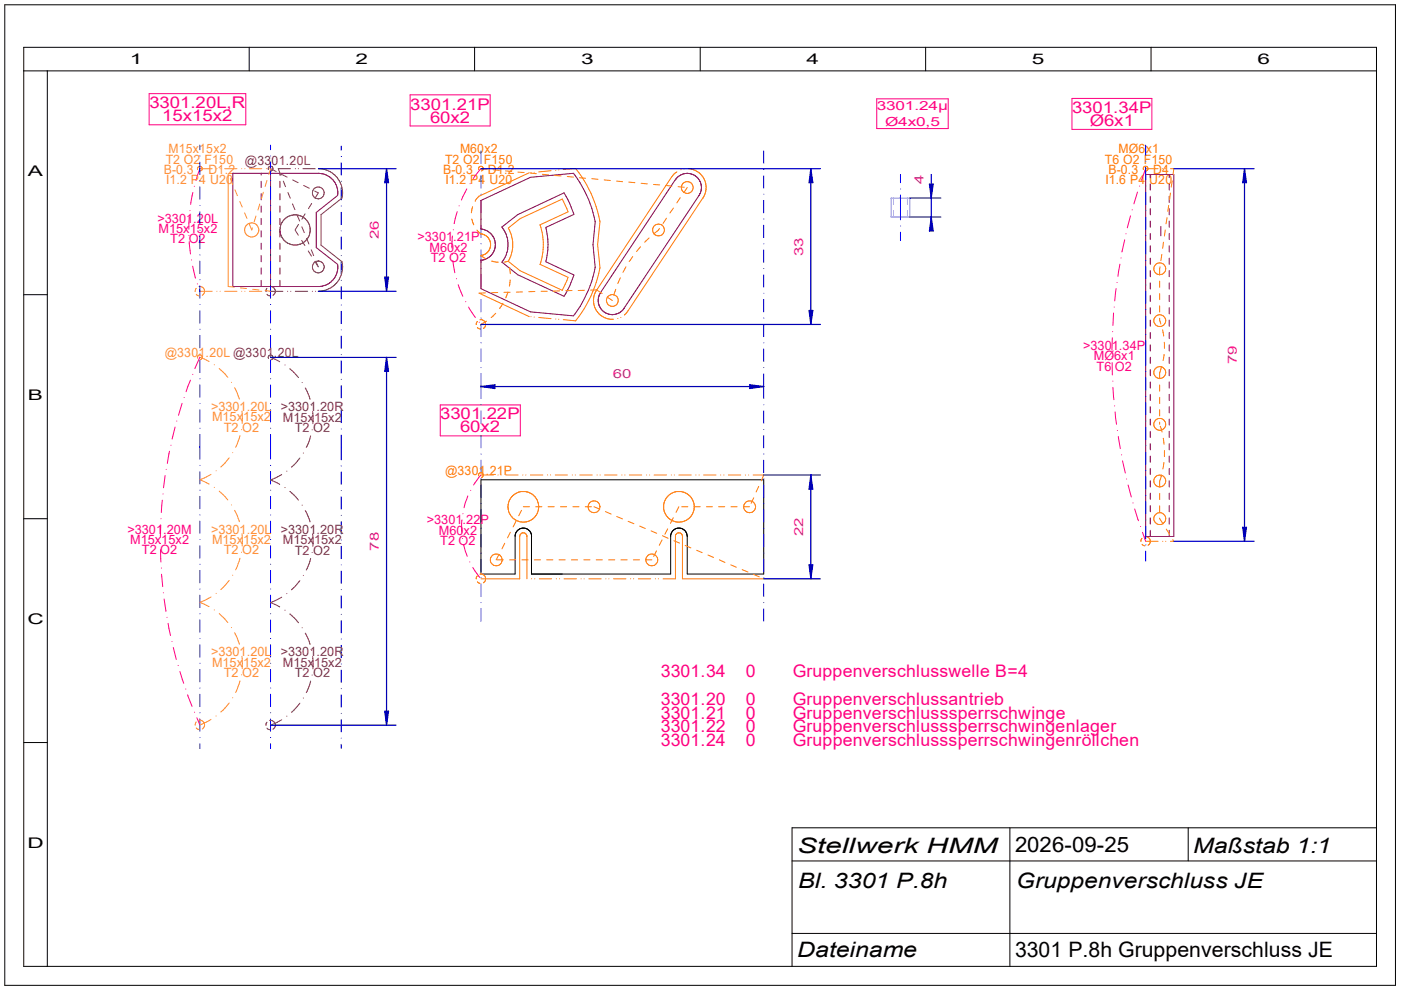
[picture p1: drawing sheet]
<svg xmlns="http://www.w3.org/2000/svg" width="297mm" height="210mm" viewBox="0 0 297 210" stroke-linecap="round" stroke-linejoin="round" font-family="sans-serif">
<g fill="none" stroke="#000" stroke-width=".21">
<path d="M1 1h294.9v207.9h-294.9zM5 10h286.8v194.9h-286.8zM5 15h286.8M10 15v189.9M52.8 10v5M100.6 10v5M148.5 10v5M196.3 10v5M244 10v5M5 62.5h5M5 110h5M110.4 112.1h.1"/>
<path d="M111.5 112.1h.1M112.6 113h.1M112.6 113.1v.1M112.7 113.7h.1M144.7 112.1l-1-.1a1.86 1.86 0 0 0-1.3 1l-.2 .5v8.2h-29.5v-8.3l-.1-.4M144.7 112.1l.1 .1M144.8 112.2a1.68 1.68 0 0 1 .9 1.5v8h16.2v-20h-59.9v20h7.2v-8.2a1.92 1.92 0 0 1 1.5-1.5h.5a2.07 2.07 0 0 1 1.4 1M145.5 113h.1M145.7 113.7h.1M5 157.4h5M214.1 175.5v29.4M251.9 175.5v7"/>
<path d="M291.8 175.5h-123.9v29.4M167.9 182.5h123.9M167.9 197.9h123.9"/>
</g>
<g fill="none" stroke="#804040" stroke-width=".21">
<path d="M56.9 35.9v-.1a.59 .59 0 0 1 .6-.5 .5 .5 0 0 1 .4 .5 .5 .5 0 0 1-.5 .4M57.4 35.8l1.1 .6M59 35.8h2.6M59.1 35.9l.5 1.3M59.7 37l1.2 .5M60.1 38.4l.4 1.2M62.1 38.1l1.1 .6M62.6 35.8h.1M63.2 35.8h.1M64.2 35.8h2.6M64.4 39.3l1.2 .6M67.5 35.8a5 5 0 0 1 4.4 2.4l.5 1.1 .2 1-.1 1.7-4.4 3.5v6.5l4.4 3.5a5.3 5.3 0 0 1-1.1 4.4l-1.4 1.2-.9 .4-1.6 .3"/>
<path d="M61 40.8l.5 1.2M62 43.2l.5 1.2M62.6 48.8l.6 1.1M63 45.7l.5 1.2M63.3 47.6l-.7 1.1M64 51l.6 1.1M64 48.1l.5 1.2M64.7 45.3l-.7 1.2M65 50.5l.5 1.2M65.4 53.2l.6 1.1M66 53l.5 1.2M66.1 43.1l-.7 1.1"/>
<path d="M66.7 40.5l.8 .4-.7 1.1M66.8 55.4l.6 1.1M67 55.4l.5 1.2M67.5 42.2h.1M67.5 55.3h.1M56.6 61.1l-.2 .7M56.6 62.4l.6 .3M56.9 75.6v.1M56.9 75.9l.1-.4a.5 .5 0 0 1 .8 0 .5 .5 0 0 1-.4 .8M57.2 60.7a1 1 0 0 1 1.1 .7 1 1 0 0 1-.4 1.2M57.4 61.8h2.6M57.4 75.8l1.9 .9"/>
<path d="M60.4 77.4h.1M61 61.8h.1M61.5 78.2l1.8 1.9M61.6 61.8h.1M62.6 61.8h2.6M66.2 61.8h.1M66.9 61.8h.1M60.8 99.9h.1M63.6 97.1l-1.8 2M64 81.1h.1M64.3 96.1h.1M64.7 82.3l1 2.4"/>
<path d="M65.9 92.4l-1 2.5M66.1 85.9h.1M66.2 91.1h.1M66.3 87.2v2.6M59.7 100.6l-2.3 1.2 1.9 .9M60.4 103.4h.1M61.5 104.2h.1M61.5 104.2l1.8 1.8M64 107.1h.1M64.7 108.2l1 2.5M65.9 118.4l-1 2.5M66.1 111.9h.1"/>
<path d="M66.2 117.1h.1M66.3 113.2v2.6M59.7 126.6l-2.3 1.2 1.9 .9M60.4 129.4h.1M60.8 125.9h.1M61.5 130.2l1.8 1.8M63.6 123.1l-1.8 2M64 133.1h.1M64.3 122h.1M64.7 134.2l1 2.5M66.1 137.9h.1M66.3 139.2v2.6"/>
<path d="M56.6 153.1l-.2 .7M56.6 154.4l.6 .3M57.2 152.8a.98 .98 0 0 1 1.1 .6 .98 .98 0 0 1-.4 1.2M59.7 152.6l-2.3 1.2M60.8 151.8h.1M63.6 149.1l-1.8 1.9M64.3 148h.1M65.9 144.4l-1 2.5M66.2 143.1h.1"/>
<circle cx="62.6" cy="48.7" r="3.2"/>
<circle cx="67.5" cy="40.9" r="1.25"/>
<circle cx="67.5" cy="56.6" r="1.25"/>
</g>
<g fill="none" stroke="#ff0080" stroke-width=".21">
<path d="M31.6 19.9h20.5v6.6h-20.5zM41.2 39.5h.1M42.4 35.8l-.8 2.5M86.9 20.1h17v6.6h-17zM99.6 38.9h.1M102 35.8l-1.6 2M185.9 21h15.1v6.3h-15.1zM227.3 20.9h16.9v6.5h-16.9zM241.6 39.5h.1M242.9 35.8l-.9 2.4M40 49.9h.1M40.1 46l-.1 2.6"/>
<path d="M40.1 51.2l.3 2.6M40.3 44.7h.1M40.6 55.1h.1M40.8 56.4l.6 2.6M40.9 40.8l-.5 2.5M95.9 53.9h.1M95.9 50l-.1 2.6M96 55.2l.4 2.6M96.1 48.7h.1M96.8 59.1h.1M96.9 44.9l-.6 2.5M97.3 43.6h.1"/>
<path d="M99 40l-1.2 2.4M236.8 59.9h.1M237.4 56l-.4 2.6M237.7 54.7h.1M238.5 50.8l-.6 2.6M238.7 49.6h.1M239.7 45.8l-.7 2.5M240 44.5h.1M241.2 40.7l-.8 2.5M40.8 79.4h.1M41.8 60.2h.1M42.3 61.5l.1 .3"/>
<path d="M42.4 75.7l-1.1 2.4M97.2 60.4l.9 2.4M98.7 64h.1M99.4 65.1l1.4 2.2M101.6 68.3h.1M235.8 75.6h.1M235.8 76.9v2.6M235.8 71.6v2.7M235.9 70.3h.1M236.1 66.4l-.1 2.6M236.2 65.1h.1M236.6 61.2l-.3 2.6"/>
<path d="M35.2 99.5h.1M35.9 95.7l-.4 2.6M36.2 94.4h.1M37.1 90.6l-.6 2.5M37.5 89.3h.1M38.6 85.5l-.8 2.6M39 84.3h.1M40.4 80.6l-.9 2.5M93.3 85.9h17v6.5h-17zM235.9 80.8h.1M236 82.1l.2 2.7M236.3 86.1h.1"/>
<path d="M236.4 87.3l.3 2.7M236.9 91.3h.1M237.1 92.5l.4 2.6M237.8 96.4h.1M238 97.7l.6 2.6M34 115.2h.1M34 116.5l.1 2.7M34.1 111.3l-.1 2.6M34.1 110h.1M34.4 106l-.2 2.7M34.5 104.7h.1M35 100.8l-.3 2.6"/>
<path d="M98 110.2l-.1 2.7M98 114.2h.1M98.1 108.9h.1M98.3 115.4l.8 2.5M99.2 105.2l-.8 2.5M99.6 119.1v.1M99.8 104h.1M102 100.7l-1.6 2.1M238.8 101.6h.1M239.2 102.8l.7 2.6M240.2 106.6h.1M240.6 107.9l.8 2.5"/>
<path d="M241.8 111.6h.1M242.2 112.9l.7 1.9M34.2 120.4h.1M34.2 121.8l.3 2.6M34.6 125.7h.1M34.8 127l.4 2.6M35.4 130.9h.1M35.6 132.2l.5 2.5M36.4 136h.1M36.7 137.3l.7 2.5M100.2 120.3l1.5 2.1M37.8 141.1h.1"/>
<path d="M38.1 142.4l.8 2.5M39.4 146.1h.1M39.8 147.3l.9 2.5M41.2 151h.1M41.7 152.2l.7 1.5"/>
</g>
<g fill="none" stroke="#ff8040" stroke-width=".21">
<path d="M41.9 35.9v-.2l.2-.4h.5a.5 .5 0 0 1 .3 .5 .5 .5 0 0 1-.4 .4M42.4 35.8h2.6M46 35.8h.1M46.6 35.8h.1M47.6 35.8h2.6M48.4 36.7v24l1.3 .2M48.8 37.8l.5 1.3M51.2 35.8h.1M51.9 35.8h.1M52.9 35.8h2.6M56.5 35.8h.1M56.6 38.3l-.4 1.2"/>
<path d="M57.1 35.8h.1M57.4 35.8l-.4 1.2M49.8 40.3l.5 1.2M50.8 42.7l.5 1.2M51.9 45.1l.5 1.2M52.9 47.5l.5 1.3 .1-.5M54.3 45.8l-.4 1.2M54.9 48.8h.1M55.1 43.3l-.4 1.2M55.8 40.8l-.3 1.2M41.6 61.1l-.2 .7M41.6 62.4l.6 .3"/>
<path d="M41.9 75.9a.51 .51 0 0 1 .4-.7 .51 .51 0 0 1 .6 .4 .51 .51 0 0 1-.4 .6M41.9 75.9h.1M42.2 60.7a1 1 0 0 1 1.1 .7 1 1 0 0 1-.4 1.2M42.4 61.8h2.6M42.4 75.7l1.9 .9M42.5 76.2h.1M42.8 75.5v.1M42.8 75.9h.1M45.4 77.3h.1M46 61.8h.1M46.5 78.1l1.8 1.9M46.6 61.8h.1"/>
<path d="M47.6 61.8h2.6M51 61l1.3 .2M51.2 61.8h.1M51.9 61.8h.1M52.9 61.8h2.6M53.6 61.3l1.3 .2M56.2 61.6l1.2 .2M56.5 61.8h.1M57.1 61.8h.1M45.8 99.8h.1M48.6 97.1l-1.8 1.9M49.1 81.1h.1"/>
<path d="M49.3 96h.1M49.7 82.2l1.1 2.4M50.9 92.4l-.9 2.4M51.1 85.9h.1M51.2 91.1h.1M51.3 87.2v2.6M44.7 100.6l-2.3 1.1 1.9 .9M45.4 103.3h.1M46.5 104.1l1.8 1.9M49.1 107.1h.1M49.7 108.2l1.1 2.4M50.9 118.4l-.9 2.4"/>
<path d="M51.1 111.9h.1M51.2 117.1h.1M51.3 113.2v2.6M44.7 126.6l-2.3 1.1 1.9 .9M45.4 129.3h.1M45.8 125.8h.1M46.5 130.1l1.8 1.9M48.6 123.1l-1.8 1.9M49.1 133.1h.1M49.3 122h.1M49.7 134.2l1.1 2.4M51.1 137.9h.1"/>
<path d="M51.3 139.1v2.7M41.6 153.1l-.2 .6M41.6 154.3l.6 .4M42.2 152.7a1.01 1.01 0 0 1 1.1 .7 1.01 1.01 0 0 1-.4 1.2M44.7 152.5l-2.3 1.2M45.8 151.8h.1M48.6 149.1l-1.8 1.9M49.3 148h.1M50.9 144.4l-.9 2.4M51.2 143.1h.1"/>
<circle cx="53.4" cy="48.7" r="1.5"/>
</g>
<g fill="none" stroke="#ff8000" stroke-width=".21">
<path d="M101.5 35.9a.51 .51 0 0 1 .3-.6 .51 .51 0 0 1 .6 .3 .51 .51 0 0 1-.3 .6M102 35.8l1.3 .1M102.1 36.2h.1M104.6 36l1.3 .1M107.2 36.2l1.3 .2M109.8 36.5l1.3 .1M112.2 36.6l-10.7 5-.7 1M112.4 36.7l1.3 .1M112.6 36.6h.1M113.2 36.5h.1M115 37l1.3 .1M116.8 36.2l-2.6 .2"/>
<path d="M117.6 37.2l1.4 .1M117.8 36.1h.1M118.4 36h.1M119.4 35.9l2.6-.2a25.2 25.2 0 0 1 5.2 11.3l-.5 4.9 .5 4.8a25.6 25.6 0 0 1-5.2 11.3l-2.6-.2M120.3 37.4l1.3 .1M122.8 37.7l1.4 .1M125.5 37.9l1.3 .1M128.1 38.1l1.3 .2M130.7 38.4l1.3 .1M133.3 38.6l1.3 .1M135.9 38.9l1.3 .1M138.6 39.1l1.3 .1"/>
<path d="M141.1 39.3l1.3 .2M143.5 36.4l-1.1 1.1-15.9 24M143.8 39.6l1.3 .1M144.4 36h.1M145 35.8h.1M145.7 39.8l-.7 1.1M146 35.8a4 4 0 0 1 3 6.2l-16.5 24.8M146.4 38.7h.1M242.4 35.9a.51 .51 0 0 1 .3-.6 .51 .51 0 0 1 .7 .3 .51 .51 0 0 1-.4 .6M242.9 35.8h2.6M246.5 35.8h.1M247.1 35.8h.1"/>
<path d="M248.2 35.8h.7l-.2 1.2M248.5 38.4l-.2 1.3M100 46.4l.5 1.3M100.2 43.8l-.3 1.3M101.1 48.8l.1 .1a1.25 1.25 0 0 0 1.2 .8l.9 .5 .4 .6M102 54.2h.1M102 54.2l1.1 .7M103.7 50.8h.1M103.8 50.8l.2 .6v.8l-.4 1.1-.5 .5-1.1 .4M104.3 55.4l1.3 .2M107.8 55.4v.1M107.8 55.4l.6-1.3 .3-1.7-.1-1.9-.8-2.2 2.5-1.9 8.9-4.2 1.2 2.7-5.9 2.8a13.1 13.1 0 0 1 0 8.3"/>
<path d="M107.8 55.4l2.5 2 8.9 4.2 1.2-2.8-5.9-2.8M107.8 55.4l-.9 .2M108.1 56.7l.1 1.3M108.2 59.4l-.2 1.3M114.5 56h.1M131.5 58.9l-.5 1.2M132.7 56.6l-.6 1.1M134.2 54.4l-.8 1.1M135.8 52.3l-.8 1M137.6 50.5l-.9 .9M139.8 48.4l-1.2 1.2M141.3 46.3l-.7 1.1"/>
<path d="M142.8 44.1l-.8 1.1M144.2 41.9l-.7 1.1M245.9 59.6v1.3M246 56.6l-.1 1.7M246.3 53.9l-.2 1.3M246.7 51.4l-.2 1.3M247.1 48.8l-.2 1.2M247.1 57h.1M247.4 46.1l-.2 1.4M247.8 43.6l-.2 1.2M248.2 40.9l-.2 1.3M101.2 68.2l-.2 .6"/>
<path d="M101.2 69.4l.6 .4M101.6 62.1l10.6 5M101.8 67.8a.99 .99 0 0 1 1.1 .6 .99 .99 0 0 1-.4 1.2M102.9 62.1h-1.3M103.1 68.1l-1.1 .7M103.1 68.1h.1M104.1 67.3h.1M105.1 66.4l-.9 .9M105.5 62l-1.3 .1M106.6 64.3l-.7 1.1M106.8 62h1.4M107.7 61.9l-.5 1.3"/>
<path d="M110.8 61.9h-1.3M112.6 67.1h.1M113.2 67.2h.1M113.4 61.8h-1.3M114.2 67.3l2.6 .3M114.7 61.8h1.3M117.8 67.6h.1M118.4 67.7h.1M118.7 61.7h-1.4M121.3 61.6h-1.3M123.9 61.6h-1.3M126.5 61.5a3.9 3.9 0 0 0 1.3 5.6l.9 .5 1.3 .1"/>
<path d="M126.5 61.5h-1.3M126.6 61.5l1.1 .7M128.7 63l1.1 .7M130.6 61.3l-.5 1.3M131 67.5h.1M131.6 67.3h.1M245.9 62.2v1.3M245.9 64.9v1.3M245.9 67.5l.2 1.2M246.3 77.7l-.4 1.3v1.3M246.5 69.9l.2 1.3M246.8 75.1l-.2 1.4"/>
<path d="M246.8 72.6l.1 1.3M247.1 68h.1M247.1 79h.1M245.9 81.6v1.3M245.9 84.2v1.4M245.9 86.9v1.3M245.9 89.5v.5M246 90.4l.4 1.2M246.6 92.9l.2 1.3M246.8 98.1l-.3 1.3M246.9 95.5v1.3M247.1 90h.1"/>
<path d="M101.5 100.9a.51 .51 0 0 1 .5-.7 .51 .51 0 0 1 .4 .8l-.3 .2M102 100.7h2.6M102.1 101.2h.1M105.4 118.7h1.3M105.6 100.7h.1M105.8 117.6l-.6 1.1M106.2 100.7h.1M107 115.2l-.6 1.2M107.2 100.7h2.7M108 118.7h1.3M108.2 112.9l-.6 1.1M109.4 110.5l-.6 1.2"/>
<path d="M110.6 108.2l-.6 1.1M110.7 118.7h1.3M110.8 100.7h.1M111 107.4h1.3M111.5 100.7h.1M111.7 113.7h.1M112.5 100.7h2.6M113.3 118.7h1.3M113.6 107.4h1.3M115.9 118.7h1.3M116.1 100.7h.1M116.2 107.4h1.3"/>
<path d="M116.7 100.7h.1M117.7 100.7h2.6M118.5 118.7h1.3M118.8 107.4h1.3M121.2 118.7h1.3M121.3 100.7h.1M121.5 107.4h1.3M122 100.7h.1M122.9 100.7h2.7M123.8 118.7h1.3M124.1 107.4h1.3M125.9 107.4l1.3 .5"/>
<path d="M126.4 118.7h1.3M126.6 100.7h.1M127.2 107.4h.1M127.2 100.7h.1M128.2 100.7h2.6M128.4 108.5l1.2 .5M129 118.7h1.3M130.8 109.5l1.2 .5M131.7 118.7h1.3M131.8 100.7h.1M132.5 100.7h.1M133.2 110.5l1.2 .5"/>
<path d="M133.4 100.7h2.7M134.3 118.7h1.3M135.6 111.5l1.2 .6M136.9 118.7h1.3M137.1 100.7h.1M137.7 100.7h.1M138 112.6l1.2 .5M138.7 100.7h2.6M139.2 116.8l-.6 1.2M139.4 118.7h.1M140.4 114.5l-.6 1.1M140.5 113.6l1.1 .5"/>
<path d="M141.6 112.1l-.6 1.2M142.3 100.7h.1M142.7 109.8l-.5 1.2M142.9 114.6l1.2 .5M143 100.7h.1M143.9 100.7h2.7M143.9 107.4l-.6 1.2M144.5 107.4h1.3M144.7 113.7h.1M145.3 115.7l1.2 .5M147.1 107.4h1.4M147.5 100.7h.1"/>
<path d="M147.7 116.7l1.2 .5M148.2 100.7h.1M149.2 100.7h2.6M149.8 107.4h1.2M150.1 117.7l1.2 .5M152.4 107.4h1.3M152.5 118.7l1.2 .6M152.8 100.7h.1M153.5 100.7h.1M154.4 100.7h2.7M154.9 119.8l1.2 .5M155 107.4h1.3"/>
<path d="M157.6 107.4h1.3M158 100.7h.1M158.7 100.7h.1M159.7 100.7h2.2l-.5 1.2M159.8 105.5l-.5 1.2M160.2 107.4h.1M160.9 103.1l-.6 1.2M241.9 114.8h.1M242.1 114.1l-.2 .7M242.1 115.4l.6 .3M242.7 113.8a.99 .99 0 0 1 1.1 .6 .99 .99 0 0 1-.4 1.2M242.9 114.8h2.6"/>
<path d="M245.9 104.6v1.3M245.9 107.2v1.3M245.9 109.9l.7 1.2M246.2 100.7l-.3 1.3v1.3M246.5 114.8h.1M247.1 114.8h.1M247.1 102h.1M247.1 110h.1M247.3 112.2l.7 1.1M248.7 114.4l.2 .4h-.7M101.2 122.1l-.2 .3v.3M101.2 123.4l.6 .3"/>
<path d="M101.8 121.8a.99 .99 0 0 1 1.1 .6 .99 .99 0 0 1-.4 1.2M102 122.7h8.2v-9l.1-.3 .4-.4h.6l.4 .6v9.1M112.7 122.7h.1M113.4 122.7h.1M114.3 122.7h2.7M117.9 122.7h.1M118.6 122.7h.1M119.6 122.7h2.6M123.2 122.7h.1M123.8 122.7h.1M124.8 122.7h2.7M128.4 122.7h.1"/>
<path d="M129.1 122.7h.1M130.1 122.7h2.6M133.7 122.7h.1M134.3 122.7h.1M135.3 122.7h2.7M138.9 122.7h.1M139.6 122.7h.1M140.6 122.7h2.6v-9.2l.5-.5h.6l.4 .6v9.1h17.2M157.3 120.8l1.3 .5M159.8 121.8l1.2 .5"/>
<circle cx="145.7" cy="39.8" r="1.25"/>
<circle cx="139.6" cy="48.8" r="1.27"/>
<circle cx="245.9" cy="57" r="1.25"/>
<circle cx="129.8" cy="63.7" r="1.25"/>
<circle cx="245.9" cy="79" r="1.27"/>
<circle cx="245.9" cy="68" r="1.25"/>
<circle cx="245.9" cy="90" r="1.25"/>
<circle cx="105.2" cy="118.7" r="1.25"/>
<circle cx="110.9" cy="107.4" r="3.3"/>
<circle cx="126" cy="107.4" r="1.25"/>
<circle cx="138.2" cy="118.7" r="1.25"/>
<circle cx="143.9" cy="107.5" r="3.3"/>
<circle cx="158.9" cy="107.4" r="1.25"/>
<circle cx="245.9" cy="102" r="1.27"/>
<circle cx="245.9" cy="110" r="1.26"/>
</g>
<g fill="none" stroke="#00f" stroke-width=".21">
<path d="M42.4 30.8v.9M42.4 34.4v2.6M42.4 39.6v2.6M42.4 38.3h.1M42.4 33.1h.1M57.4 38.3h.1M57.4 33.1h.1M57.4 30.8v.9M57.4 34.4v2.6M57.4 39.6v2.6M72.3 31v.9M72.3 34.5v2.6"/>
<path d="M72.3 39.8v2.6M72.3 38.4h.1M72.3 33.2h.1M102 32v2.6M102 37.3v2.6M102 35.9h.1M161.9 35.9h.1M161.9 32v2.6M161.9 37.3v2.6M190.9 37v1.7M242.9 30.8v2.1M242.9 35.5v2.6"/>
<path d="M242.9 39.5h.1M242.9 34.2h.1M42.4 44.9v2.6M42.4 50.1v2.6M42.4 55.4v2.6M42.4 59.3h.1M42.4 54.1h.1M42.4 48.8h.1M42.4 43.6h.1M57.4 59.3h.1M57.4 54.1h.1M57.4 48.8h.1"/>
<path d="M57.4 43.6h.1M57.4 44.9v2.6M57.4 50.1v2.6M57.4 55.4v2.6M72.3 45v2.6M72.3 50.2v2.7M72.3 55.5v2.6M72.3 59.4h.1M72.3 54.2h.1M72.3 48.9h.1M72.3 43.7h.1M102 42.5v2.6"/>
<path d="M102 47.8v2.6M102 53v2.6M102 58.3v2.6M102 56.9h.1M102 51.7h.1M102 46.4h.1M102 41.2h.1M161.9 56.9h.1M161.9 51.7h.1M161.9 46.4h.1M161.9 41.2h.1M161.9 42.5v2.6"/>
<path d="M161.9 47.8v2.6M161.9 53v2.6M161.9 58.3v2.6M190.9 41.4v5.2M190.9 49.2v1.8M190.9 40h.1M190.9 47.9h.1M242.9 40.8v2.6M242.9 46v2.6M242.9 51.3v2.6M242.9 56.5v2.6M242.9 55.2h.1"/>
<path d="M242.9 50h.1M242.9 44.7h.1M42.4 60.6v2.6M42.4 65.9v2.6M42.4 71.1v2.6M42.4 76.4v2.6M42.4 75.1h.1M42.4 69.8h.1M42.4 64.6h.1M57.4 75.1h.1M57.4 69.8h.1M57.4 64.6h.1"/>
<path d="M57.4 60.6v2.6M57.4 65.9v2.6M57.4 71.1v2.6M57.4 76.4v2.6M72.3 60.7v2.7M72.3 66v2.6M72.3 71.2v2.7M72.3 76.5v2.6M72.3 75.2h.1M72.3 69.9h.1M72.3 64.7h.1M102 63.5v2.6"/>
<path d="M102 68.7v2.7M102 74v2.6M102 79.2v5.3M102 77.9h.1M102 72.7h.1M102 67.4h.1M102 62.2h.1M161.9 77.9h.1M161.9 72.7h.1M161.9 67.4h.1M161.9 62.2h.1M161.9 63.5v2.6"/>
<path d="M161.9 68.7v2.7M161.9 74v2.6M161.9 79.2v5.3M242.9 61.7v2.6M242.9 67v2.6M242.9 72.2v5.3M242.9 70.9h.1M242.9 65.7h.1M242.9 60.4h.1M242.9 78.8h.1M42.4 81.6v2.6M42.4 86.9v2.6"/>
<path d="M42.4 92.1v5.3M42.4 100v2.6M42.4 98.7h.1M42.4 90.8h.1M42.4 85.6h.1M42.4 80.3h.1M57.4 98.7h.1M57.4 90.8h.1M57.4 85.6h.1M57.4 80.3h.1M57.4 81.6v2.6M57.4 86.9v2.6"/>
<path d="M57.4 92.1v5.3M57.4 100v2.6M72.3 81.7v2.7M72.3 87v2.6M72.3 92.2v5.3M72.3 98.8h.1M72.3 90.9h.1M72.3 85.7h.1M72.3 80.4h.1M102 87.1v2.6M102 92.4v2.6M102 97.6v2.6"/>
<path d="M102 85.8h.1M102 91.1h.1M102 96.3h.1M161.9 85.8h.1M161.9 91.1h.1M161.9 96.3h.1M161.9 87.1v2.6M161.9 92.4v2.6M161.9 97.6v2.6M242.9 80.1v2.6M242.9 85.3v2.7M242.9 90.6v2.6"/>
<path d="M242.9 95.8v2.7M242.9 84h.1M242.9 89.3h.1M242.9 94.5h.1M242.9 99.8h.1M42.4 105.2v2.7M42.4 110.5v2.6M42.4 115.7v2.6M42.4 103.9h.1M42.4 109.2h.1M42.4 114.4h.1M42.4 119.6h.1"/>
<path d="M57.4 103.9h.1M57.4 109.2h.1M57.4 114.4h.1M57.4 119.6h.1M57.4 105.2v2.7M57.4 110.5v2.6M57.4 115.7v2.6M72.3 100.1v2.6M72.3 105.3v2.6M72.3 110.6v2.6M72.3 115.8v2.6M72.3 104h.1"/>
<path d="M72.3 109.3h.1M72.3 114.5h.1M72.3 119.8h.1M102 102.8v2.7M102 108.1v2.6M102 113.3v2.7M102 118.6v2.6M102 101.5h.1M102 106.8h.1M102 112h.1M102 117.3h.1M161.9 101.5h.1"/>
<path d="M161.9 106.8h.1M161.9 112h.1M161.9 117.3h.1M161.9 102.8v2.7M161.9 108.1v2.6M161.9 113.3v2.7M161.9 118.6v2.6M242.9 101.1v2.6M242.9 106.3v2.7M242.9 111.6v2.6M242.9 116.8v2.2M242.9 105h.1"/>
<path d="M242.9 110.3h.1M242.9 115.5h.1M42.4 120.9v2.7M42.4 126.2v2.6M42.4 131.4v2.7M42.4 136.7v2.6M42.4 124.9h.1M42.4 130.1h.1M42.4 135.4h.1M57.4 124.9h.1M57.4 130.1h.1M57.4 135.4h.1"/>
<path d="M57.4 120.9v2.7M57.4 126.2v2.6M57.4 131.4v2.7M57.4 136.7v2.6M72.3 121.1v2.6M72.3 126.3v2.6M72.3 131.6v2.6M72.3 136.8v2.6M72.3 125h.1M72.3 130.3h.1M72.3 135.5h.1M102 123.8v2.6"/>
<path d="M102 129.1v2.6M102 122.5h.1M102 127.8h.1M161.9 122.5h.1M161.9 127.8h.1M161.9 123.8v2.6M161.9 129.1v2.6M42.4 141.9v2.7M42.4 147.2v2.6M42.4 152.4v2.7M42.4 157.7v1M42.4 140.6h.1"/>
<path d="M42.4 145.9h.1M42.4 151.1h.1M42.4 156.4h.1M57.4 140.6h.1M57.4 145.9h.1M57.4 151.1h.1M57.4 156.4h.1M57.4 141.9v2.7M57.4 147.2v2.6M57.4 152.4v2.7M57.4 157.7v1M72.3 142.1v2.6"/>
<path d="M72.3 147.3v2.6M72.3 152.6v2.6M72.3 157.8v.9M72.3 140.8h.1M72.3 146h.1M72.3 151.3h.1M72.3 156.5h.1"/>
</g>
<g fill="none" stroke="#800040" stroke-width=".21">
<path d="M49.4 36.7h18.2a4.2 4.2 0 0 1 3.9 3.1l.1 .8v.8l-4.5 3.6v7.5l4.5 3.5v.9l-.2 1a4.1 4.1 0 0 1-3.6 2.8h-18.4zM55.4 36.7v.4M55.4 38.4v1.4M57.4 36.7v24M59.3 36.7v.4M59.3 38.4v1.4M143.2 38.1l.6-.6a2.99 2.99 0 0 1 3.9 0l.6 .7 .4 1v1.1l-.4 1-16.1 24.3-.4 .4a2.99 2.99 0 0 1-3.9 0l-.7-.8-.3-.9v-1.2l.4-1.1M143.2 38.1l-15.9 23.9M242.9 37h6v76.7h-6zM243.9 37v.7M243.9 39v1.3M247.9 37v.7"/>
<path d="M247.9 39v1.3M55.4 41.1v1.3M55.4 43.7v1.3M55.4 46.3v1.3M55.4 48.9v1.3M55.4 51.6v1.3M55.4 54.2v1.3M55.4 56.8v1.3M55.4 59.4v1.3M59.3 41.1v1.3M59.3 43.7v1.3M59.3 46.3v1.3"/>
<path d="M59.3 48.9v1.3M59.3 51.6v1.3M59.3 54.2v1.3M59.3 56.8v1.3M59.3 59.4v1.3M102 42.5l10.5-4.9 9.1-.9a24.7 24.7 0 0 1 4.6 10.3l-.5 4.9 .5 4.8a24 24 0 0 1-4.6 10.3l-9.1-.9-10.5-4.9v-6a3.3 3.3 0 0 0 2.9-4.1l-.2-.6a3.5 3.5 0 0 0-2.7-1.9zM106.4 48.1l3.4-2.6 9.8-4.6 1.2 2.2 .9 2.4-6 2.7a14.5 14.5 0 0 1 0 7.3l6 2.8-.9 2.4-1.2 2.1-9.8-4.5-3.4-2.7M106.4 55.6h.1M106.4 48.1l1 1.7 .3 1.6-.1 1.9-.3 .9-.9 1.4M106.4 48.1h.1M126.2 47h.1M243.9 41.6v1.3"/>
<path d="M243.9 44.2v1.4M243.9 46.9v1.3M243.9 49.5v1.3M243.9 52.1v1.3M243.9 54.7v1.3M243.9 57.4v1.3M243.9 60v1.3M246.1 48v2M247.9 41.6v1.3M247.9 44.2v1.4M247.9 46.9v1.3M247.9 49.5v1.3"/>
<path d="M247.9 52.1v1.3M247.9 54.7v1.3M247.9 57.4v1.3M247.9 60v1.3M127.3 62h.1M243.9 62.6v1.3M243.9 65.2v1.3M243.9 67.9v1.3M243.9 70.5v1.3M243.9 73.1v1.3M243.9 75.7v1.3M243.9 78.4v1.3"/>
<path d="M247.9 62.6v1.3M247.9 65.2v1.3M247.9 67.9v1.3M247.9 70.5v1.3M247.9 73.1v1.3M247.9 75.7v1.3M247.9 78.4v1.3M243.9 81v1.3M243.9 83.6v1.3M243.9 86.2v1.3M243.9 88.9v1.2M243.9 91.4v1.4"/>
<path d="M243.9 94.1v1.3M243.9 96.7v1.3M243.9 99.3v1.3M247.9 81v1.3M247.9 83.6v1.3M247.9 86.2v1.3M247.9 88.9v1.2M247.9 91.4v1.4M247.9 94.1v1.3M247.9 96.7v1.3M247.9 99.3v1.3M243.9 101.9v1.4"/>
<path d="M243.9 104.6v1.3M243.9 107.2v1.3M243.9 109.8v1.3M243.9 112.4v1.3M247.9 101.9v1.4M247.9 104.6v1.3M247.9 107.2v1.3M247.9 109.8v1.3M247.9 112.4v1.3"/>
</g>
<path d="M188.9 42h4v4h-4zM189.4 42v1.3M189.4 44.6v1.3M192.4 42v1.3M192.4 44.6v1.3" fill="none" stroke="#8080ff" stroke-width=".21"/>
<path d="M197.4 37v10M192.9 46h6.6M192.9 42h6.6" fill="none" stroke="#0000b4" stroke-width=".25"/>
<path d="M197.1 39h.8l-.5 3z" fill="#0000b4"/>
<path d="M197.1 39h.8l-.5 3z" fill="none" stroke="#0000b4" stroke-width=".25"/>
<path d="M197.4 46l.5 3h-.8z" fill="#0000b4"/>
<path d="M197.4 46l.5 3h-.8z" fill="none" stroke="#0000b4" stroke-width=".25"/>
<g fill="#fff">
<path d="M193.5 37h3v2z"/>
<path d="M193.5 37l3 2h-3z"/>
</g>
<path d="M67.5 35.8h16.5M82 35.8v26M67.5 61.8h16.5" fill="none" stroke="#0000b4" stroke-width=".25"/>
<path d="M82 35.8l.4 2.9h-.8z" fill="#0000b4"/>
<path d="M82 35.8l.4 2.9h-.8z" fill="none" stroke="#0000b4" stroke-width=".25"/>
<path d="M81.6 58.8h.8l-.4 3z" fill="#0000b4"/>
<path d="M81.6 58.8h.8l-.4 3z" fill="none" stroke="#0000b4" stroke-width=".25"/>
<g fill="#fff">
<path d="M78 46.7h3v4.1z"/>
<path d="M78 46.7l3 4.1h-3z"/>
</g>
<path d="M57.4 75.8h26.6M82 75.8v78M57.4 153.8h26.6" fill="none" stroke="#0000b4" stroke-width=".25"/>
<path d="M82 75.8l.4 2.9h-.8z" fill="#0000b4"/>
<path d="M82 75.8l.4 2.9h-.8z" fill="none" stroke="#0000b4" stroke-width=".25"/>
<path d="M81.6 150.8h.8l-.4 3z" fill="#0000b4"/>
<path d="M81.6 150.8h.8l-.4 3z" fill="none" stroke="#0000b4" stroke-width=".25"/>
<g fill="#fff">
<path d="M78 112.7h3v4.1z"/>
<path d="M78 112.7l3 4.1h-3z"/>
</g>
<path d="M161.9 100.7h12M171.9 100.7v22M161.9 122.7h12" fill="none" stroke="#0000b4" stroke-width=".25"/>
<path d="M171.9 100.7l.4 3h-.8z" fill="#0000b4"/>
<path d="M171.9 100.7l.4 3h-.8z" fill="none" stroke="#0000b4" stroke-width=".25"/>
<path d="M171.5 119.8h.8l-.4 2.9z" fill="#0000b4"/>
<path d="M171.5 119.8h.8l-.4 2.9z" fill="none" stroke="#0000b4" stroke-width=".25"/>
<g fill="#fff">
<path d="M167.9 109.7h3v4z"/>
<path d="M167.9 109.7l3 4h-3z"/>
</g>
<path d="M102 35.8h71.9M171.9 35.8v33M102 68.8h71.9" fill="none" stroke="#0000b4" stroke-width=".25"/>
<path d="M171.9 35.8l.4 2.9h-.8z" fill="#0000b4"/>
<path d="M171.9 35.8l.4 2.9h-.8z" fill="none" stroke="#0000b4" stroke-width=".25"/>
<path d="M171.5 65.8h.8l-.4 3z" fill="#0000b4"/>
<path d="M171.5 65.8h.8l-.4 3z" fill="none" stroke="#0000b4" stroke-width=".25"/>
<g fill="#fff">
<path d="M167.9 50.2h3v4.1z"/>
<path d="M167.9 50.2l3 4.1h-3z"/>
</g>
<path d="M102 82h59.9" fill="none" stroke="#0000b4" stroke-width=".25"/>
<path d="M102 82l2.9-.4v.8z" fill="#0000b4"/>
<path d="M102 82l2.9-.4v.8z" fill="none" stroke="#0000b4" stroke-width=".25"/>
<path d="M159 81.6l2.9 .4-2.9 .4z" fill="#0000b4"/>
<path d="M159 81.6l2.9 .4-2.9 .4z" fill="none" stroke="#0000b4" stroke-width=".25"/>
<g fill="#fff">
<path d="M129.9 81l4.1-3v3z"/>
<path d="M129.9 78h4.1l-4.1 3z"/>
</g>
<path d="M248.9 35.8h17M263.9 35.8v79M248.9 114.8h17" fill="none" stroke="#0000b4" stroke-width=".25"/>
<path d="M263.9 35.8l.4 2.9h-.8z" fill="#0000b4"/>
<path d="M263.9 35.8l.4 2.9h-.8z" fill="none" stroke="#0000b4" stroke-width=".25"/>
<path d="M263.5 111.8h.8l-.4 3z" fill="#0000b4"/>
<path d="M263.5 111.8h.8l-.4 3z" fill="none" stroke="#0000b4" stroke-width=".25"/>
<g fill="#fff">
<path d="M259.9 73.2h3v4.1z"/>
<path d="M259.9 73.2l3 4.1h-3z"/>
</g>
<g font-size="4.5">
<text x="169" y="180.8">Stellwerk HMM</text>
<text x="215.2" y="180.6">2026-09-25</text>
<text x="253" y="180.8">Maßstab 1:1</text>
<text x="169.2" y="188.3">Bl. 3301 P.8h</text>
<text x="215.4" y="188.3">Gruppenverschluss JE</text>
<text x="169" y="203">Dateiname</text>
<text x="215.2" y="203">3301 P.8h Gruppenverschluss JE</text>
</g>
<g font-size="3.7" fill="#ff0080">
<text x="140.1" y="143.6">3301.34</text>
<text x="158.1" y="143.6">0</text>
<text x="168.1" y="143.6">Gruppenverschlusswelle B=4</text>
<text x="140.1" y="149.4">3301.20</text>
<text x="158.1" y="149.4">0</text>
<text x="168.1" y="149.4">Gruppenverschlussantrieb</text>
<text x="140.1" y="152.4">3301.21</text>
<text x="140.1" y="155.2">3301.22</text>
<text x="158.1" y="152.4">0</text>
<text x="158.1" y="155.2">0</text>
<text x="168.1" y="152.4">Gruppenverschlusssperrschwinge</text>
<text x="168.1" y="155.2">Gruppenverschlusssperrschwingenlager</text>
<text x="140.1" y="158.2">3301.24</text>
<text x="158.1" y="158.2">0</text>
<text x="168.1" y="158.2">Gruppenverschlusssperrschwingenröllchen</text>
</g>
<g font-size="3.4" fill="#ff0080">
<text x="31.7" y="23">3301.20L,R</text>
<text x="87" y="23.2">3301.21P</text>
<text x="227.3" y="24">3301.34P</text>
<text x="34.4" y="25.7">15x15x2</text>
<text x="91.2" y="26">60x2</text>
<text x="231.1" y="26.7">Ø6x1</text>
<text x="93.3" y="88.9">3301.22P</text>
<text x="97.5" y="91.7">60x2</text>
</g>
<g font-size="3.1">
<text x="27.6" y="13.6">1</text>
<text x="75.4" y="13.6">2</text>
<text x="123.2" y="13.6">3</text>
<text x="171" y="13.6">4</text>
<text x="218.8" y="13.6">5</text>
<text x="266.6" y="13.6">6</text>
<text x="5.9" y="37.3">A</text>
<text x="5.9" y="84.8">B</text>
<text x="5.8" y="132.3">C</text>
<text x="5.8" y="179.7">D</text>
</g>
<g font-size="2.7" fill="#ff0080">
<text x="185.9" y="23.4">3301.24µ</text>
<text x="187.7" y="26.7">Ø4x0,5</text>
<text x="33.4" y="47.2">&gt;3301.20L</text>
<text x="33.6" y="49.4">M15x15x2</text>
<text x="36.1" y="51.6">T2 O2</text>
<text x="88.5" y="51.2">&gt;3301.21P</text>
<text x="91.1" y="53.4">M60x2</text>
<text x="91.4" y="55.6">T2 O2</text>
<text x="229.7" y="74.2">&gt;3301.34P</text>
<text x="231.9" y="76.4">MØ6x1</text>
<text x="232.5" y="78.6">T6</text>
<text x="236.4" y="78.6">O2</text>
<text x="27" y="113.2">&gt;3301.20M</text>
<text x="90.5" y="111.2">&gt;3301.22P</text>
<text x="93" y="113.4">M60x2</text>
<text x="27.6" y="115.4">M15x15x2</text>
<text x="30.1" y="117.6">T2 O2</text>
<text x="93.3" y="115.6">T2 O2</text>
</g>
<g font-size="2.7" fill="#ff8040">
<text x="35.1" y="34.7">T2 O2 F150</text>
<text x="35.7" y="32.5">M15x15x2</text>
<text x="34.8" y="36.9">B-0.3</text>
<text x="35.2" y="39.1">I1.2 P4 U20</text>
<text x="44.2" y="36.9">D1.2</text>
<text x="35" y="75.7">@3301.20L @3301.20L</text>
<text x="44.7" y="87.2">&gt;3301.20L</text>
<text x="45" y="89.4">M15x15x2</text>
<text x="47.5" y="91.6">T2 O2</text>
<text x="44.7" y="113.2">&gt;3301.20L</text>
<text x="45" y="115.4">M15x15x2</text>
<text x="47.5" y="117.6">T2 O2</text>
<text x="44.7" y="139.1">&gt;3301.20L</text>
<text x="45" y="141.4">M15x15x2</text>
<text x="47.5" y="143.6">T2 O2</text>
</g>
<g font-size="2.7" fill="#804040">
<text x="51.9" y="35">@3301.20L</text>
<text x="59.6" y="87.2">&gt;3301.20R</text>
<text x="60" y="89.4">M15x15x2</text>
<text x="62.5" y="91.6">T2 O2</text>
<text x="59.6" y="113.2">&gt;3301.20R</text>
<text x="60" y="115.4">M15x15x2</text>
<text x="62.5" y="117.6">T2 O2</text>
<text x="59.6" y="139.2">&gt;3301.20R</text>
<text x="60" y="141.4">M15x15x2</text>
<text x="62.5" y="143.6">T2 O2</text>
</g>
<g font-size="2.7" fill="#ff8000">
<text x="94.4" y="34.7">T2 O2 F150</text>
<text x="97.5" y="32.5">M60x2</text>
<text x="234.3" y="34.7">T6 O2 F150</text>
<text x="237.1" y="32.5">MØ6x1</text>
<text x="94" y="36.9">B-0.3</text>
<text x="94.4" y="39.1">I1.2 P4 U20</text>
<text x="103.5" y="36.9">D1.2</text>
<text x="234.4" y="39.1">I1.6 P4 U20</text>
<text x="235" y="36.9">B-0.3</text>
<text x="244.5" y="36.9">D4</text>
<text x="94.4" y="100.7">@3301.21P</text>
</g>
<g font-size="2.7" fill="#b400b4">
<text x="195.8" y="39" transform="rotate(-90 195.8 39)">4</text>
<text x="80.3" y="50.8" transform="rotate(-90 80.3 50.8)">26</text>
<text x="170.3" y="54.3" transform="rotate(-90 170.3 54.3)">33</text>
<text x="262.3" y="77.3" transform="rotate(-90 262.3 77.3)">79</text>
<text x="129.9" y="80.1">60</text>
<text x="170.3" y="113.7" transform="rotate(-90 170.3 113.7)">22</text>
<text x="80.3" y="116.8" transform="rotate(-90 80.3 116.8)">78</text>
</g>
</svg>
